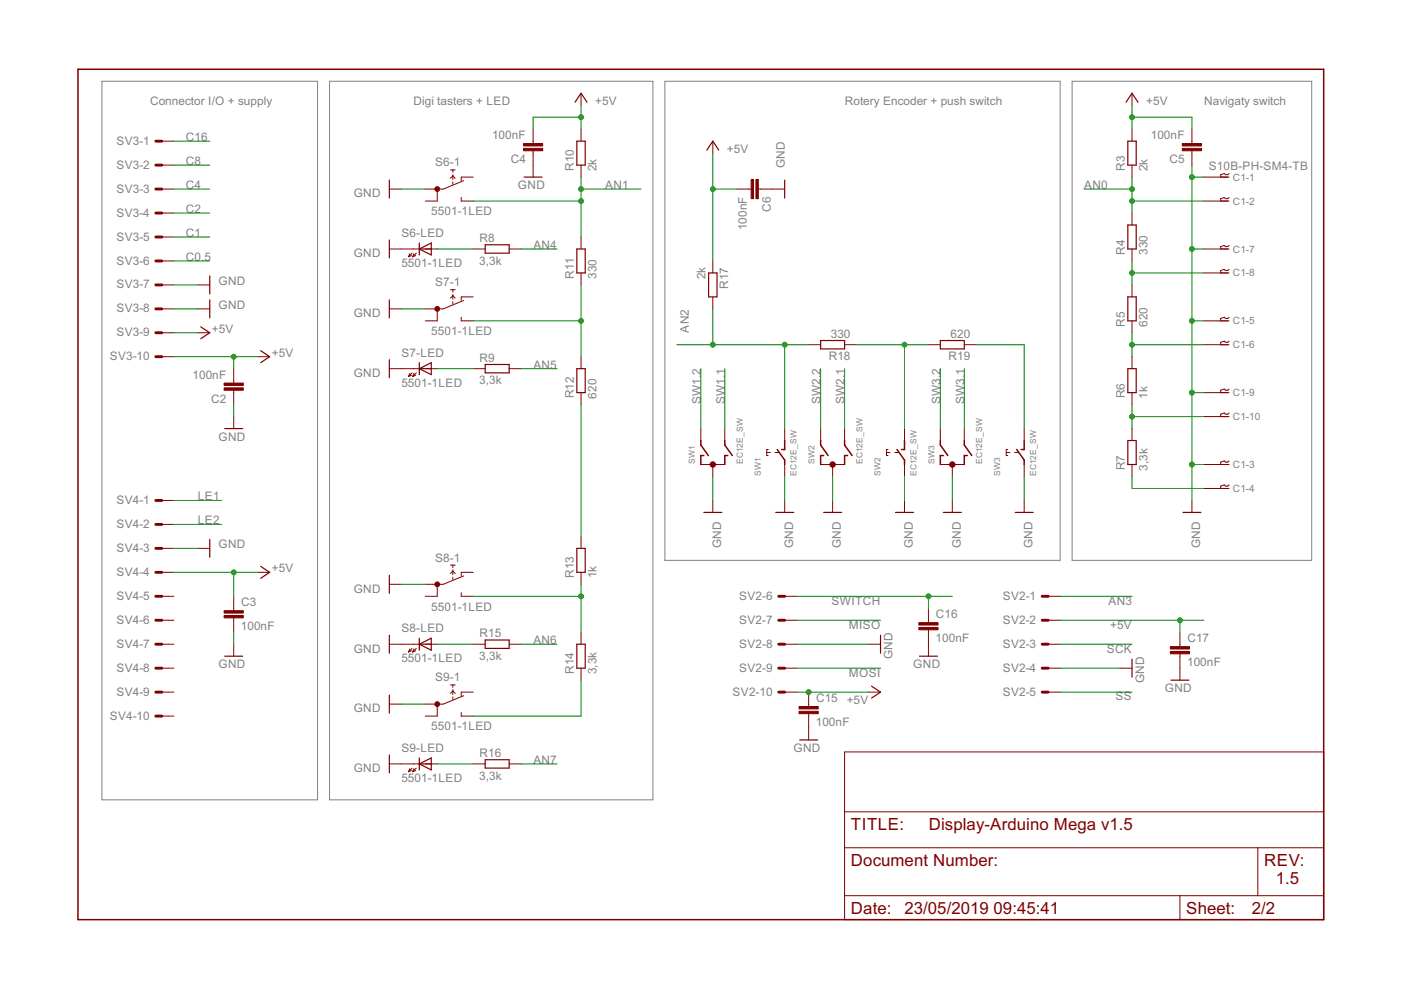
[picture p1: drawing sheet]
<svg xmlns="http://www.w3.org/2000/svg" width="297mm" height="210mm" viewBox="0 0 297 210" stroke-linecap="round" stroke-linejoin="round" font-family="sans-serif">
<path d="M21.6 17.2h45.7v152.4h-45.7zM69.9 17.2h68.5v152.4h-68.5zM141 17.2h83.8v101.6h-83.8zM227.3 17.2h50.8v101.6h-50.8z" fill="none" stroke="#808080" stroke-width=".21"/>
<g fill="none" stroke="#800000" stroke-width=".61">
<path d="M33 29.9h1.3M33 35h1.3M33 40.1h1.3M33 45.2h1.3M33 50.2h1.3M33 55.3h1.3M33 60.4h1.3M33 65.5h1.3M33 70.5h1.3M33 75.6h1.3M33 106.1h1.3M33 111.2h1.3"/>
<path d="M33 116.3h1.3M33 121.3h1.3M33 126.4h1.3M33 131.5h1.3M33 136.6h1.3M165.1 126.4h1.3M165.1 131.5h1.3M165.1 136.6h1.3M221 126.4h1.2M221 131.5h1.2M221 136.6h1.2M33 141.7h1.3"/>
<path d="M33 146.7h1.3M33 151.8h1.3M165.1 141.7h1.3M165.1 146.7h1.3M221 141.7h1.2M221 146.7h1.2"/>
</g>
<g fill="none" stroke="#800000" stroke-width=".21">
<path d="M123.2 19.8v2.5M240 19.8v2.5M34.3 29.9h2.6M34.3 35h2.6M95.5 36h1M95.5 37.8l.5-.5 .5 .5M96 36v.5M96 37v1.1M96 38.6v.5M98.3 38.3l-4.3 1.8h-3.8M100.3 37.5h-2.5v.8M113 27.4v3"/>
<path d="M113 32v5.5M123.2 27.4v2.5M123.2 35v2.5M151.1 29.9v2.6M240 27.4v2.5M240 35v2.5M252.7 27.4v3M252.7 32v3M255.2 37.5h5.4M260.6 36.8l-.3 .2h-.5l-.2-.2-.8 .2v.5M34.3 40.1h2.6M34.3 45.2h2.6"/>
<path d="M34.3 50.2h2.6M34.3 55.3h2.6M82.5 40.1h2.6M82.5 52.8h6.4M86.9 53.8l-.3 .6M87.2 54.2l-.6 .2M87.4 53.7l-.8 .7M87.8 53.8l-.3 .6M88.1 54.2l-.6 .2M88.3 53.7l-.8 .7M90.2 52.8h2.5M92.7 40.1v2.5h-2.5"/>
<path d="M97.8 41.9v.7h2.5M100.3 52.8h2.6M107.9 52.8h2.6M123.2 50.2v2.6M123.2 57.9v2.5M151.1 55.3v2.6M156.2 40.1h3.1M160.8 40.1h5.6M240 45.2v2.5M240 52.8v2.5M255.2 42.6h5.4M255.2 52.8h5.4"/>
<path d="M255.2 57.9h5.4M260.6 41.9l-.3 .2h-.5l-.2-.2-.8 .2v.5M260.6 52l-.3 .3h-.5l-.2-.3-.8 .3v.5M260.6 57.1l-.3 .3h-.5l-.2-.3-.8 .3v.5M34.3 60.4h2.6M34.3 65.5h2.6M34.3 70.5h2.6M34.3 75.6h2.6M41.9 60.4h2.6M41.9 65.5h2.6M41.9 70.5h2.6M49.6 78.2v3"/>
<path d="M54.6 75.6h2.6M82.5 65.5h2.6M82.5 78.2h6.4M86.9 79.2l-.3 .6M87.2 79.6l-.6 .2M87.4 79.1l-.8 .7M87.8 79.2l-.3 .6M88.1 79.6l-.6 .2M88.3 79.1l-.8 .7M90.2 78.2h2.5M92.7 65.5v2.5h-2.5M95.5 61.4h1"/>
<path d="M95.5 63.2l.5-.5 .5 .5M96 61.4v.5M96 62.4v1.1M96 64v.5M97.8 67.3v.7h2.5M98.3 63.7l-4.3 1.8h-3.8M100.3 62.9h-2.5v.8M100.3 78.2h2.6M107.9 78.2h2.6M123.2 75.6v2.6M151.1 62.9v2.6M171.4 73.1h2.6"/>
<path d="M179.1 73.1h2.5M196.8 73.1h2.6M204.4 73.1h2.6M240 60.4v2.5M240 68v2.5M240 75.6v2.6M255.2 68h5.4M255.2 73.1h5.4M260.6 67.3l-.3 .2h-.5l-.2-.2-.8 .2v.5M260.6 72.3l-.3 .3h-.5l-.2-.3-.8 .3v.5M49.6 82.7v3.1M49.6 88.3v2.6"/>
<path d="M123.2 83.2v2.6M148.6 98.5h5.1M148.6 90.9v2.5M151.1 98.5v2.5M153.7 90.9v2.5M162.6 95.9h.7M162.9 95.3h-.3v1.3h.3M164.3 95.9h.8M166.4 90.9v2.5M166.4 98.5v2.5M174 98.5h5.1M174 90.9v2.5"/>
<path d="M176.5 98.5v2.5M179.1 90.9v2.5M188 95.9h.7M188.3 95.3h-.3v1.3h.3M189.7 95.9h.8M191.8 90.9v2.5M191.8 98.5v2.5M199.4 98.5h5M199.4 90.9v2.5M201.9 98.5v2.5M204.4 90.9v2.5M213.3 95.9h.8"/>
<path d="M213.7 95.3h-.4v1.3h.4M215.1 95.9h.8M217.1 90.9v2.5M217.1 98.5v2.5M240 83.2v2.6M240 90.9v2.5M240 98.5v2.5M255.2 98.5h5.4M255.2 83.2h5.4M255.2 88.3h5.4M260.6 82.5l-.3 .2h-.5l-.2-.2-.8 .2v.5M260.6 87.6l-.3 .2h-.5l-.2-.2-.8 .2v.5"/>
<path d="M260.6 97.7l-.3 .3h-.5l-.2-.3-.8 .3v.5M34.3 106.1h2.6M34.3 111.2h2.6M34.3 116.3h2.6M41.9 116.3h2.6M95.5 119.8h1M96 119.8v.5M123.2 113.7v2.6M151.1 106.1v2.5M166.4 106.1v2.5M176.5 106.1v2.5M191.8 106.1v2.5"/>
<path d="M201.9 106.1v2.5M217.1 106.1v2.5M252.7 106.1v2.5M255.2 103.6h5.4M260.6 102.8l-.3 .3h-.5l-.2-.3-.8 .3v.5M34.3 121.3h2.6M34.3 126.4h2.6M34.3 131.5h2.6M34.3 136.6h2.6M49.6 126.4v3.1M49.6 131v3M49.6 136.6v2.5"/>
<path d="M54.6 121.3h2.6M82.5 136.6h6.4M82.5 123.9h2.6M86.9 137.6l-.3 .6M87.2 138l-.6 .2M87.4 137.5l-.8 .7M87.8 137.6l-.3 .6M88.1 138l-.6 .2M88.3 137.5l-.8 .7M90.2 136.6h2.5M92.7 123.9v2.5h-2.5M95.5 121.6l.5-.5 .5 .5"/>
<path d="M96 120.8v1.1M96 122.4v.5M97.8 125.7v.7h2.5M98.3 122.1l-4.3 1.8h-3.8M100.3 121.3h-2.5v.8M100.3 136.6h2.6M107.9 136.6h2.6M123.2 121.3v2.6M123.2 134v2.6M166.4 126.4h2.5M166.4 131.5h2.5M166.4 136.6h2.5"/>
<path d="M184.1 136.6h2.6M196.8 129v3M196.8 133.5v5.6M222.2 126.4h2.6M222.2 131.5h2.6M222.2 136.6h2.6M250.2 134v3.1M250.2 138.6v5.6M34.3 141.7h2.6M34.3 146.7h2.6M34.3 151.8h2.6M82.5 149.3h2.6"/>
<path d="M92.7 149.3v2.5h-2.5M95.5 145.2h1M95.5 147l.5-.5 .5 .5M96 145.2v.5M96 146.2v1.1M96 147.8v.5M97.8 151.1v.7h2.5M98.3 147.5l-4.3 1.8h-3.8M100.3 146.7h-2.5v.8M123.2 141.7v2.5M166.4 141.7h2.5M166.4 146.7h2.5"/>
<path d="M171.4 146.7v3.1M171.4 151.3v5.6M179.1 159.4h101.5v35.6h-101.5zM184.1 146.7h2.6M222.2 141.7h2.6M222.2 146.7h2.6M237.5 141.7h2.5M82.5 162h6.4M86.9 163l-.3 .6M87.2 163.4l-.6 .2M87.4 162.9l-.8 .7M87.8 163l-.3 .6"/>
<path d="M88.1 163.4l-.6 .2M88.3 162.9l-.8 .7M90.2 162h2.5M100.3 162h2.6M107.9 162h2.6M179.1 179.7h101.5M179.1 172.1h101.5M266.7 179.7v10.2M179.1 189.9h101.5M250.2 189.9v5.1"/>
</g>
<g fill="none" stroke="#800000" stroke-width=".25">
<path d="M82.5 38.2v3.8M111.1 37.5h3.8M121.9 21.7l1.3-1.9 1.3 1.9M122.3 29.9h1.8v5.1h-1.8zM149.9 31.8l1.2-1.9 1.3 1.9M166.4 38.2v3.8M238.7 21.7l1.3-1.9 1.3 1.9M239.1 29.9h1.8v5.1h-1.8zM44.5 58.5v3.8M82.5 50.9v3.8M88.9 52.8h2.5M88.9 52.8l2.5-1.3v2.6z"/>
<path d="M88.9 51.5v2.6M102.9 51.9h5v1.8h-5zM122.3 52.8h1.8v5.1h-1.8zM150.2 57.9h1.8v5h-1.8zM239.1 47.7h1.8v5.1h-1.8zM42.6 69.3l1.9 1.2-1.9 1.3M44.5 63.6v3.8M55.3 74.4l1.9 1.2-1.9 1.3M82.5 63.6v3.8M82.5 76.3v3.8M88.9 78.2h2.5M88.9 76.9v2.5"/>
<path d="M88.9 78.2l2.5-1.3v2.5zM102.9 77.3h5v1.8h-5zM122.3 78.2h1.8v5h-1.8zM174 72.2h5.1v1.8h-5.1zM199.4 72.2h5v1.8h-5zM239.1 62.9h1.8v5.1h-1.8zM239.1 78.2h1.8v5h-1.8zM47.6 90.9h3.9M239.1 93.4h1.8v5.1h-1.8zM44.5 114.4v3.8M122.3 116.3h1.8v5h-1.8zM149.2 108.6h3.8"/>
<path d="M164.5 108.6h3.8M174.6 108.6h3.8M189.9 108.6h3.8M200 108.6h3.8M215.2 108.6h3.9M250.8 108.6h3.8M47.6 139.1h3.9M55.3 120.1l1.9 1.2-1.9 1.3M82.5 122v3.8M82.5 134.7v3.8M88.9 135.3v2.6M88.9 136.6l2.5-1.3v2.6z"/>
<path d="M88.9 136.6h2.5M102.9 135.7h5v1.8h-5zM122.3 136.6h1.8v5.1h-1.8zM186.7 134.7v3.8M194.9 139.1h3.9M240 139.8v3.8M82.5 147.4v3.8M169.5 156.9h3.9M184.8 145.5l1.9 1.2-1.9 1.3M248.3 144.2h3.8M82.5 160.1v3.8M88.9 160.7v2.5"/>
<path d="M88.9 162l2.5-1.3v2.5zM88.9 162h2.5M102.9 161.1h5v1.8h-5z"/>
</g>
<g fill="none" stroke="#800000" stroke-width=".32">
<path d="M16.5 14.7h264.1v180.3h-264.1zM148.6 93.4v1l1.6 2.2M149.2 96.6h-.6v1.9M153.7 93.4v1l1.6 2.2M154.3 96.6h-.6v1.9M164.8 95.3l1.6 2.2v1M166.4 93.4v1.9h-.7M174 93.4v1l1.6 2.2M174.6 96.6h-.6v1.9M179.1 93.4v1l1.6 2.2M179.7 96.6h-.6v1.9M190.2 95.3l1.6 2.2v1"/>
<path d="M191.8 93.4v1.9h-.7M199.4 93.4v1l1.6 2.2M200 96.6h-.6v1.9M204.4 93.4v1l1.6 2.2M205.1 96.6h-.7v1.9M215.6 95.3l1.5 2.2v1M217.1 93.4v1.9h-.6"/>
</g>
<g fill="#800000" stroke="#800000" stroke-width=".21">
<circle cx="151.1" cy="98.5" r=".57"/>
<circle cx="176.5" cy="98.5" r=".57"/>
<circle cx="201.9" cy="98.5" r=".57"/>
<circle cx="92.7" cy="40.1" r=".51"/>
<circle cx="92.7" cy="65.5" r=".51"/>
<circle cx="92.7" cy="123.9" r=".51"/>
<circle cx="92.7" cy="149.3" r=".51"/>
</g>
<g fill="#800000" stroke="#800000" stroke-width=".21">
<path d="M47.5 81.2h4.1v.5h-4.1z"/>
<path d="M47.5 82.2h4.1v.5h-4.1z"/>
<path d="M47.5 130.5h4.1v.5h-4.1z"/>
<path d="M47.5 129.5h4.1v.5h-4.1z"/>
<path d="M111 30.4h4.1v.5h-4.1z"/>
<path d="M111 31.5h4.1v.5h-4.1z"/>
<path d="M250.7 30.4h4v.5h-4z"/>
<path d="M250.7 31.5h4v.5h-4z"/>
<path d="M159.3 38.1h.5v4h-.5z"/>
<path d="M160.3 38.1h.5v4h-.5z"/>
<path d="M169.4 150.8h4.1v.5h-4.1z"/>
<path d="M169.4 149.8h4.1v.5h-4.1z"/>
<path d="M194.8 133h4.1v.5h-4.1z"/>
<path d="M194.8 132h4.1v.5h-4.1z"/>
<path d="M248.1 138.1h4.1v.5h-4.1z"/>
<path d="M248.1 137.1h4.1v.5h-4.1z"/>
</g>
<g fill="none" stroke="#008000" stroke-width=".21">
<path d="M36.9 29.9h7.6M36.9 35h7.6M123.2 24.8h-10.2v2.6M123.2 22.3v5.1M123.2 37.5v12.7M151.1 32.5v22.8M240 24.8h12.7v2.6M240 22.3v5.1M240 37.5v7.7M252.7 35v71.1M252.7 37.5h2.5M36.9 40.1h7.6"/>
<path d="M36.9 45.2h7.6M36.9 50.2h7.6M36.9 55.3h7.6M85.1 40.1h5.1M92.7 52.8h7.6M100.3 42.6h22.9M110.5 52.8h7.6M123.2 40.1h12.7M151.1 40.1h5.1M229.8 40.1h10.2M240 55.3v5.1M240 57.9h15.2"/>
<path d="M240 42.6h15.2M252.7 52.8h2.5M36.9 60.4h5M36.9 65.5h5M36.9 70.5h5M36.9 75.6h17.7M49.6 75.6v2.6M85.1 65.5h5.1M92.7 78.2h7.6M100.3 68h22.9M110.5 78.2h7.6M123.2 60.4v15.2"/>
<path d="M143.5 73.1h27.9M148.6 78.2v12.7M151.1 65.5v7.6M153.7 78.2v12.7M166.4 73.1v17.8M174 78.2v12.7M179.1 78.2v12.7M181.6 73.1h15.2M191.8 73.1v17.8M199.4 78.2v12.7M204.4 78.2v12.7M207 73.1h10.1v17.8"/>
<path d="M240 70.5v5.1M240 73.1h15.2M252.7 68h2.5M49.6 85.8v2.5M123.2 85.8v27.9M240 85.8v5.1M240 88.3h15.2M252.7 98.5h2.5M252.7 83.2h2.5M36.9 116.3h5M36.9 106.1h10.1M36.9 111.2h10.1"/>
<path d="M151.1 101v5.1M166.4 101v5.1M176.5 101v5.1M191.8 101v5.1M201.9 101v5.1M217.1 101v5.1M240 101v2.6h15.2M36.9 121.3h17.7M49.6 121.3v5.1M49.6 134v2.6M85.1 123.9h5.1M92.7 136.6h7.6"/>
<path d="M100.3 126.4h22.9M110.5 136.6h7.6M123.2 123.9v10.1M168.9 136.6h15.2M168.9 131.5h17.8M168.9 126.4h33M196.8 126.4v2.6M224.8 136.6h15.2M224.8 131.5h30.4M224.8 126.4h15.2M250.2 131.5v2.5M85.1 149.3h5.1"/>
<path d="M123.2 144.2v7.6h-22.9M168.9 141.7h17.8M168.9 146.7h15.2M224.8 141.7h12.7M224.8 146.7h15.2M92.7 162h7.6M110.5 162h7.6"/>
</g>
<g fill="#008000" stroke="#008000" stroke-width=".21">
<circle cx="252.7" cy="52.8" r=".51"/>
<circle cx="252.7" cy="68" r=".51"/>
<circle cx="252.7" cy="83.2" r=".51"/>
<circle cx="252.7" cy="98.5" r=".51"/>
<circle cx="252.7" cy="37.5" r=".51"/>
<circle cx="49.6" cy="75.6" r=".51"/>
<circle cx="49.6" cy="121.3" r=".51"/>
<circle cx="240" cy="24.8" r=".51"/>
<circle cx="123.2" cy="24.8" r=".51"/>
<circle cx="151.1" cy="40.1" r=".51"/>
<circle cx="171.4" cy="146.7" r=".51"/>
<circle cx="250.2" cy="131.5" r=".51"/>
<circle cx="240" cy="57.9" r=".51"/>
<circle cx="240" cy="73.1" r=".51"/>
<circle cx="240" cy="88.3" r=".51"/>
<circle cx="123.2" cy="68" r=".51"/>
<circle cx="123.2" cy="126.4" r=".51"/>
<circle cx="123.2" cy="40.1" r=".51"/>
<circle cx="123.2" cy="42.6" r=".51"/>
<circle cx="240" cy="40.1" r=".51"/>
<circle cx="240" cy="42.6" r=".51"/>
<circle cx="151.1" cy="73.1" r=".51"/>
<circle cx="166.4" cy="73.1" r=".51"/>
<circle cx="191.8" cy="73.1" r=".51"/>
<circle cx="196.8" cy="126.4" r=".51"/>
</g>
<g font-size="4" fill="#800000">
<text x="180.4" y="175.9">TITLE:</text>
<text x="196.9" y="175.9">Display-Arduino Mega v1.5</text>
<text x="180.4" y="183.6">Document Number:</text>
<text x="268" y="183.6">REV:</text>
<text x="270.5" y="187.4">1.5</text>
<text x="180.4" y="193.7">Date: 23/05/2019</text>
<text x="210.7" y="193.7">09:45:41</text>
<text x="251.5" y="193.7">Sheet:</text>
<text x="265.4" y="193.7">2/2</text>
</g>
<g font-size="2.8" fill="#808080">
<text x="31.8" y="22.3">Connector I/O + supply</text>
<text x="87.7" y="22.3">Digi tasters + LED</text>
<text x="126.2" y="22.3">+5V</text>
<text x="179.1" y="22.3">Rotery Encoder + push switch</text>
<text x="243" y="22.3">+5V</text>
<text x="255.3" y="22.3">Navigaty switch</text>
<text x="39.4" y="29.9">C16</text>
<text x="104.3" y="29.5">100nF</text>
<text x="244" y="29.5">100nF</text>
<text x="24.7" y="30.7">SV3-1</text>
<text x="24.7" y="35.8">SV3-2</text>
<text x="39.4" y="35">C8</text>
<text x="92.3" y="35.3">S6-1</text>
<text x="108.3" y="34.6">C4</text>
<text x="154.1" y="32.5">+5V</text>
<text x="166.4" y="35.7" transform="rotate(-90 166.4 35.7)">GND</text>
<text x="247.9" y="34.6">C5</text>
<text x="24.7" y="40.8">SV3-3</text>
<text x="39.4" y="40.1">C4</text>
<text x="75" y="41.9">GND</text>
<text x="109.8" y="40.1">GND</text>
<text x="121.7" y="36.2" transform="rotate(-90 121.7 36.2)">R10</text>
<text x="126.5" y="36.3" transform="rotate(-90 126.5 36.3)">2k</text>
<text x="128.3" y="40.1">AN1</text>
<text x="229.9" y="40.1">AN0</text>
<text x="238.5" y="36.2" transform="rotate(-90 238.5 36.2)">R3</text>
<text x="243.3" y="36.3" transform="rotate(-90 243.3 36.3)">2k</text>
<text x="256.3" y="36">S10B-PH-SM4-TB</text>
<text x="24.7" y="45.9">SV3-4</text>
<text x="39.4" y="45.2">C2</text>
<text x="91.4" y="45.7">5501-1LED</text>
<text x="163.4" y="44.8" transform="rotate(-90 163.4 44.8)">C6</text>
<text x="24.7" y="51">SV3-5</text>
<text x="39.4" y="50.2">C1</text>
<text x="85.1" y="50.2">S6-LED</text>
<text x="101.7" y="51.3">R8</text>
<text x="113.1" y="52.8">AN4</text>
<text x="158.4" y="48.8" transform="rotate(-90 158.4 48.8)">100nF</text>
<text x="24.7" y="56.1">SV3-6</text>
<text x="39.4" y="55.3">C0.5</text>
<text x="75" y="54.6">GND</text>
<text x="85.1" y="56.6">5501-1LED</text>
<text x="101.6" y="56.1">3,3k</text>
<text x="121.7" y="59.1" transform="rotate(-90 121.7 59.1)">R11</text>
<text x="126.5" y="59.1" transform="rotate(-90 126.5 59.1)">330</text>
<text x="149.6" y="59.2" transform="rotate(-90 149.6 59.2)">2k</text>
<text x="238.5" y="54" transform="rotate(-90 238.5 54)">R4</text>
<text x="243.3" y="54.1" transform="rotate(-90 243.3 54.1)">330</text>
<text x="24.7" y="61.2">SV3-7</text>
<text x="46.3" y="60.4">GND</text>
<text x="46.3" y="65.5">GND</text>
<text x="92.3" y="60.7">S7-1</text>
<text x="154.4" y="61.2" transform="rotate(-90 154.4 61.2)">R17</text>
<text x="24.7" y="66.2">SV3-8</text>
<text x="24.7" y="71.3">SV3-9</text>
<text x="44.9" y="70.6">+5V</text>
<text x="75" y="67.3">GND</text>
<text x="91.4" y="71.1">5501-1LED</text>
<text x="146" y="70.5" transform="rotate(-90 146 70.5)">AN2</text>
<text x="176.1" y="71.6">330</text>
<text x="201.5" y="71.6">620</text>
<text x="238.5" y="69.2" transform="rotate(-90 238.5 69.2)">R5</text>
<text x="243.3" y="69.3" transform="rotate(-90 243.3 69.3)">620</text>
<text x="23.3" y="76.4">SV3-10</text>
<text x="57.6" y="75.6">+5V</text>
<text x="85.1" y="75.6">S7-LED</text>
<text x="101.7" y="76.7">R9</text>
<text x="175.7" y="76.4">R18</text>
<text x="201.1" y="76.4">R19</text>
<text x="40.8" y="80.3">100nF</text>
<text x="75" y="80">GND</text>
<text x="85.1" y="82">5501-1LED</text>
<text x="101.6" y="81.5">3,3k</text>
<text x="113.1" y="78.2">AN5</text>
<text x="44.8" y="85.4">C2</text>
<text x="121.7" y="84.5" transform="rotate(-90 121.7 84.5)">R12</text>
<text x="126.5" y="84.5" transform="rotate(-90 126.5 84.5)">620</text>
<text x="148.6" y="85.8" transform="rotate(-90 148.6 85.8)">SW1.2</text>
<text x="153.7" y="85.8" transform="rotate(-90 153.7 85.8)">SW1.1</text>
<text x="174" y="85.8" transform="rotate(-90 174 85.8)">SW2.2</text>
<text x="179.1" y="85.8" transform="rotate(-90 179.1 85.8)">SW2.1</text>
<text x="199.4" y="85.8" transform="rotate(-90 199.4 85.8)">SW3.2</text>
<text x="204.5" y="85.8" transform="rotate(-90 204.5 85.8)">SW3.1</text>
<text x="238.5" y="84.5" transform="rotate(-90 238.5 84.5)">R6</text>
<text x="243.3" y="84.5" transform="rotate(-90 243.3 84.5)">1k</text>
<text x="46.3" y="93.4">GND</text>
<text x="238.5" y="99.7" transform="rotate(-90 238.5 99.7)">R7</text>
<text x="243.3" y="99.8" transform="rotate(-90 243.3 99.8)">3,3k</text>
<text x="24.7" y="106.9">SV4-1</text>
<text x="42" y="106.1">LE1</text>
<text x="24.7" y="112">SV4-2</text>
<text x="42" y="111.2">LE2</text>
<text x="24.7" y="117">SV4-3</text>
<text x="46.3" y="116.3">GND</text>
<text x="92.3" y="119.1">S8-1</text>
<text x="152.9" y="116.2" transform="rotate(-90 152.9 116.2)">GND</text>
<text x="168.1" y="116.2" transform="rotate(-90 168.1 116.2)">GND</text>
<text x="178.3" y="116.2" transform="rotate(-90 178.3 116.2)">GND</text>
<text x="193.5" y="116.2" transform="rotate(-90 193.5 116.2)">GND</text>
<text x="203.7" y="116.2" transform="rotate(-90 203.7 116.2)">GND</text>
<text x="218.9" y="116.2" transform="rotate(-90 218.9 116.2)">GND</text>
<text x="254.5" y="116.2" transform="rotate(-90 254.5 116.2)">GND</text>
<text x="24.7" y="122.1">SV4-4</text>
<text x="57.6" y="121.3">+5V</text>
<text x="75" y="125.7">GND</text>
<text x="121.7" y="122.6" transform="rotate(-90 121.7 122.6)">R13</text>
<text x="126.5" y="122.6" transform="rotate(-90 126.5 122.6)">1k</text>
<text x="24.7" y="127.2">SV4-5</text>
<text x="51.1" y="128.6">C3</text>
<text x="91.4" y="129.5">5501-1LED</text>
<text x="156.7" y="127.2">SV2-6</text>
<text x="176.3" y="128.2">SWITCH</text>
<text x="198.4" y="131.1">C16</text>
<text x="212.6" y="127.2">SV2-1</text>
<text x="235" y="128.2">AN3</text>
<text x="24.7" y="132.3">SV4-6</text>
<text x="24.7" y="137.3">SV4-7</text>
<text x="51.1" y="133.7">100nF</text>
<text x="85.1" y="134">S8-LED</text>
<text x="101.7" y="135.1">R15</text>
<text x="113.1" y="136.6">AN6</text>
<text x="156.7" y="132.3">SV2-7</text>
<text x="156.7" y="137.3">SV2-8</text>
<text x="180" y="133.3">MISO</text>
<text x="198.4" y="136.2">100nF</text>
<text x="212.6" y="132.3">SV2-2</text>
<text x="212.6" y="137.3">SV2-3</text>
<text x="235.4" y="133.3">+5V</text>
<text x="251.7" y="136.2">C17</text>
<text x="24.7" y="142.4">SV4-8</text>
<text x="46.3" y="141.7">GND</text>
<text x="75" y="138.4">GND</text>
<text x="85.1" y="140.4">5501-1LED</text>
<text x="101.6" y="139.9">3,3k</text>
<text x="121.7" y="142.9" transform="rotate(-90 121.7 142.9)">R14</text>
<text x="126.5" y="142.9" transform="rotate(-90 126.5 142.9)">3,3k</text>
<text x="156.7" y="142.4">SV2-9</text>
<text x="180" y="143.4">MOSI</text>
<text x="189.2" y="139.8" transform="rotate(-90 189.2 139.8)">GND</text>
<text x="193.6" y="141.7">GND</text>
<text x="212.6" y="142.4">SV2-4</text>
<text x="234.7" y="138.4">SCK</text>
<text x="251.7" y="141.3">100nF</text>
<text x="24.7" y="147.5">SV4-9</text>
<text x="92.3" y="144.5">S9-1</text>
<text x="155.3" y="147.5">SV2-10</text>
<text x="173" y="148.9">C15 +5V</text>
<text x="212.6" y="147.5">SV2-5</text>
<text x="236.5" y="148.5">SS</text>
<text x="242.6" y="144.9" transform="rotate(-90 242.6 144.9)">GND</text>
<text x="247" y="146.7">GND</text>
<text x="23.3" y="152.6">SV4-10</text>
<text x="75" y="151.1">GND</text>
<text x="91.4" y="154.9">5501-1LED</text>
<text x="173" y="154">100nF</text>
<text x="85.1" y="159.4">S9-LED</text>
<text x="101.7" y="160.5">R16</text>
<text x="113.1" y="162">AN7</text>
<text x="168.2" y="159.4">GND</text>
<text x="75" y="163.8">GND</text>
<text x="85.1" y="165.8">5501-1LED</text>
<text x="101.6" y="165.3">3,3k</text>
</g>
<g font-size="2.4" fill="#808080">
<text x="261.4" y="38.3">C1-1</text>
<text x="261.4" y="43.4">C1-2</text>
<text x="261.4" y="53.5">C1-7</text>
<text x="261.4" y="58.6">C1-8</text>
<text x="261.4" y="68.8">C1-5</text>
<text x="261.4" y="73.9">C1-6</text>
<text x="261.4" y="84">C1-9</text>
<text x="261.4" y="89.1">C1-10</text>
<text x="261.4" y="99.3">C1-3</text>
<text x="261.4" y="104.3">C1-4</text>
</g>
<g font-size="2" fill="#808080">
<text x="147.3" y="98.5" transform="rotate(-90 147.3 98.5)">SW1</text>
<text x="157.5" y="98.5" transform="rotate(-90 157.5 98.5)">EC12E_SW</text>
<text x="161.3" y="101" transform="rotate(-90 161.3 101)">SW1</text>
<text x="168.9" y="101" transform="rotate(-90 168.9 101)">EC12E_SW</text>
<text x="172.7" y="98.5" transform="rotate(-90 172.7 98.5)">SW2</text>
<text x="182.9" y="98.5" transform="rotate(-90 182.9 98.5)">EC12E_SW</text>
<text x="186.7" y="101" transform="rotate(-90 186.7 101)">SW2</text>
<text x="194.3" y="101" transform="rotate(-90 194.3 101)">EC12E_SW</text>
<text x="198.1" y="98.5" transform="rotate(-90 198.1 98.5)">SW3</text>
<text x="208.3" y="98.5" transform="rotate(-90 208.3 98.5)">EC12E_SW</text>
<text x="212.1" y="101" transform="rotate(-90 212.1 101)">SW3</text>
<text x="219.7" y="101" transform="rotate(-90 219.7 101)">EC12E_SW</text>
</g>
</svg>
